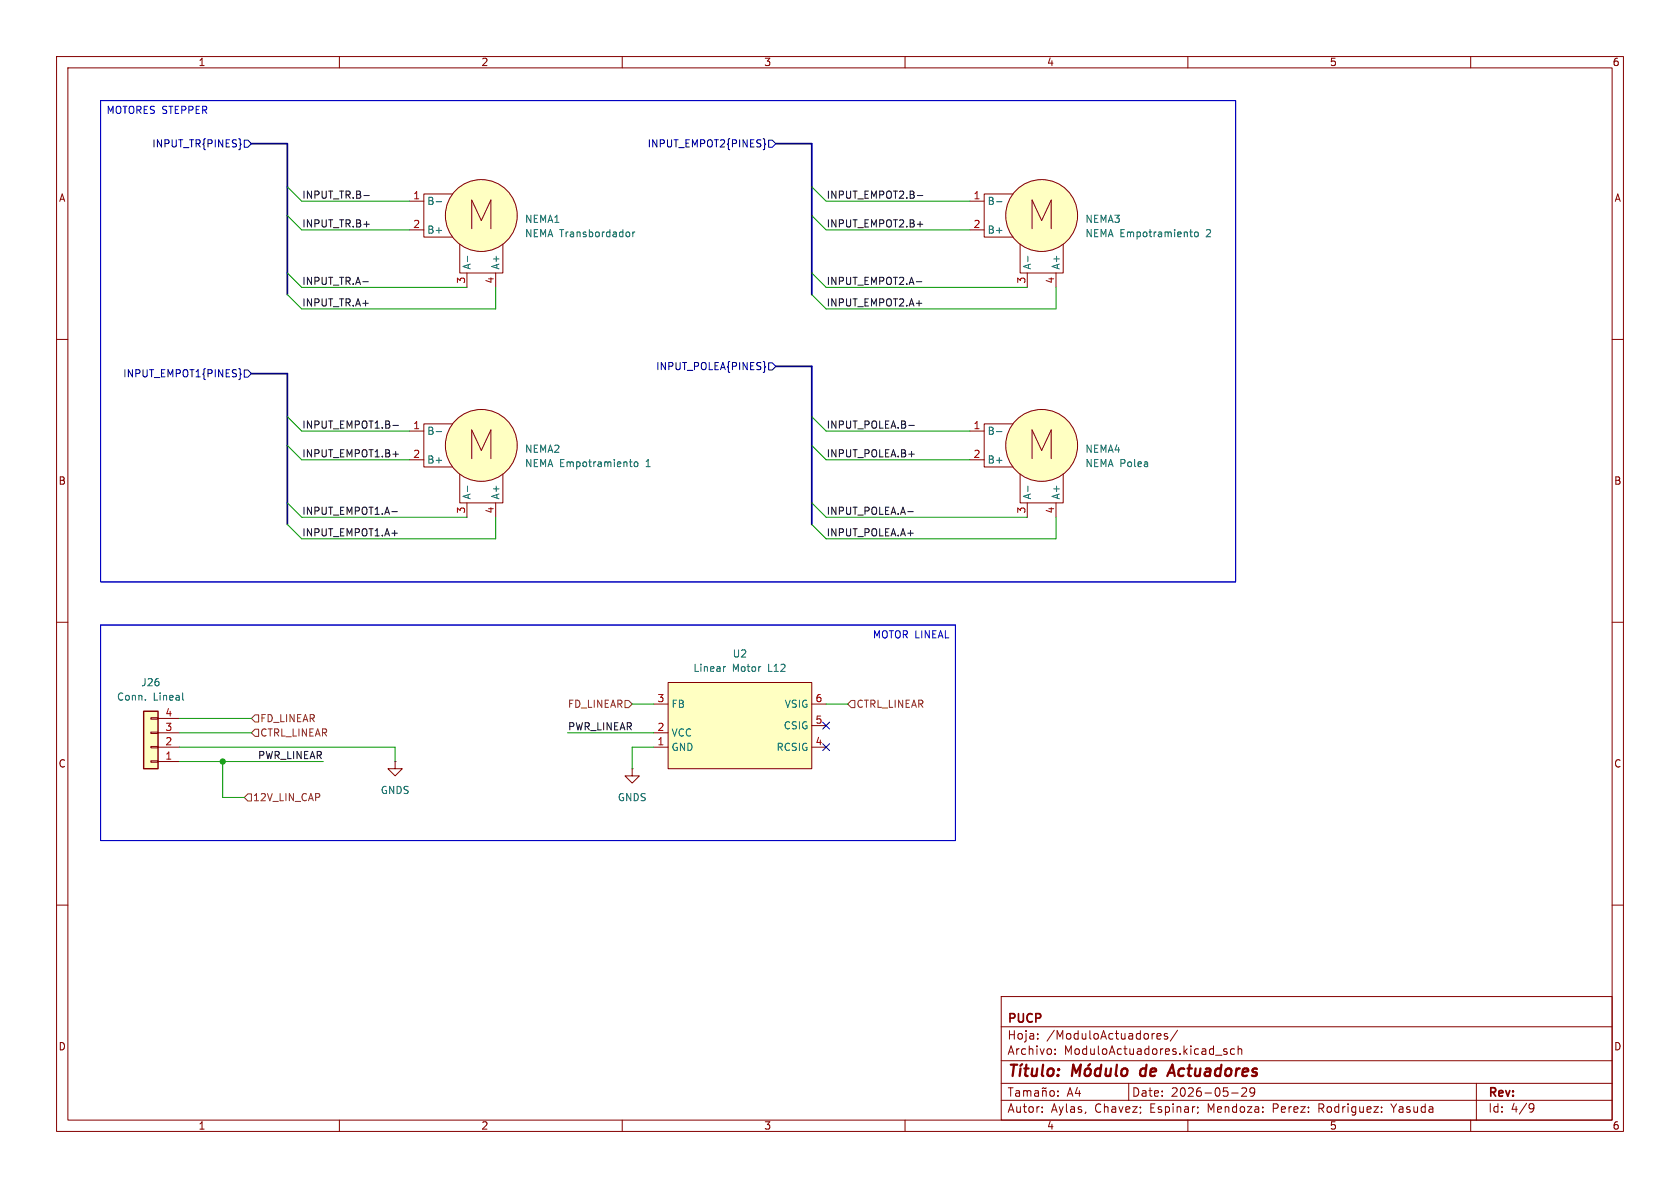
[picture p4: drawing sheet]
<svg xmlns="http://www.w3.org/2000/svg" width="297mm" height="210mm" viewBox="0 0 297 210" stroke-linecap="round" stroke-linejoin="round" font-family="sans-serif">
<g fill="none" stroke="#840000" stroke-width=".18">
<path d="M10 10h277v190h-277zM12 12h273v186h-273zM60 10v2M110 10v2M160 10v2M210 10v2M260 10v2M10 60h2M285 60h2M10 110h2M285 110h2M10 160h2"/>
<path d="M177 176.2h108v21.8h-108zM285 160h2M60 198v2M110 198v2M160 198v2M177 194.5h108M177 191.5h108M177 187.5h108M177 181.5h108M178.2 192.3h.9M178.7 192.3v1.5M179.6 192.9h.6v.9"/>
<path d="M180.2 193.2h-.5a.29 .29 0 0 0-.2 .3 .29 .29 0 0 0 .2 .3l.5-.1M181 192.9l.4-.1 .2 .2M181 192.8v1M181.6 193l.2-.2 .4 .1v.9M181.6 193v.8M183 192.9h.5l.1 .9M183.5 183.6v.1M183.5 182.8v.1M183.6 193.2h-.5a.29 .29 0 0 0-.2 .3 .29 .29 0 0 0 .2 .3l.5-.1M184.2 195.7v.1M184.2 196.5v.1M184.3 192.9l.2-.1 .4 .1 .1 .9"/>
<path d="M184.3 192.8v1M185 192.3l-.3 .1-.2-.1-.3 .1M185.7 192.9l.4-.1 .3 .3v.4l-.3 .3-.4-.1-.1-.2v-.4zM186.5 186.3v.1M186.5 185.5v.1M187 193.7v.1M187 192.9v.1M199.5 191.5v3M204.5 183.2l.7-.1v-.3l-.5-.1-.2 .2 .1 .7h.6M206.4 182.8l-.4-.1-.2 .2 .1 .2 .5 .2v.3h-.6M208.2 182.1l-1.3 2M210 198v2"/>
<path d="M211.7 195.7v.1M211.8 196.6l-.1 .2M214.9 186.5h1.1M216.9 185.5l-.4-.1-.2 .2 .1 .2 .5 .2v.3h-.6M217.7 193.2h1.2M218.2 185.5l-.4-.1-.3 .3v.4l.2 .2h.5M218.9 185.5l.2-.1 .4 .1v.9M218.9 184.9v1.5M219.5 192.4l.6-.1 .2 .1 .1 .3-.9 1.1h.9M221.8 192.9l-.3 .3h-.3l-.2-.3 .1-.5 .4-.1 .2 .1a.99 .99 0 0 1-.3 1.4h-.3M244.2 196.5v.1M244.2 195.7v.1"/>
<path d="M245.9 195.1l.5 .8M260 198v2M261 191.5v6.5M270.6 195.1l.5 .1a.99 .99 0 0 1-.4 1.4h-.2M271.2 195.7l-.3 .3h-.3"/>
</g>
<g fill="none" stroke="#840000" stroke-width=".4">
<path d="M178.7 188.2h1.1M179.3 188.2l-.3 2M180.4 188.9l-.1 1.3M180.7 188.1l-.3 .3M181.1 188.9h.7M181.5 188.2l-.3 1.7 .1 .2 .4 .1M182.5 188.9v1.2a.57 .57 0 0 0 .7-.1M183.4 188.9l-.2 1.3M184.4 188.2l-.2 1.7 .2 .3M185.3 189.1a.52 .52 0 0 1 .6-.2 .52 .52 0 0 1 .4 .4l-.1 .5a.55 .55 0 0 1-.5 .4 .55 .55 0 0 1-.5-.4zM187 190l.1 .1-.1 .1M187 190l-.1 .1 .1 .1"/>
<path d="M187 190v.2M187.2 189l-.1 .2M187.2 189l.1 .1-.2 .1M187.2 189l-.1 .1v.1M189.5 190.2l.2-2 .5 1.4 .9-1.4-.3 2M191.9 189.1a.52 .52 0 0 1 .5-.2 .52 .52 0 0 1 .4 .4v.5a.55 .55 0 0 1-.5 .4 .55 .55 0 0 1-.6-.4zM192.7 188.1l-.3 .3M194.6 189a.66 .66 0 0 0-1 .3l-.1 .5 .2 .3 .2 .1 .6-.1M194.7 188.2l-.3 2M195.6 188.9l-.1 1.2a.57 .57 0 0 0 .8-.1M196.4 188.9l-.1 1.3M197.5 188.2l-.3 1.7 .3 .3"/>
<path d="M198.4 189.1a.52 .52 0 0 1 .5-.2 .52 .52 0 0 1 .4 .4v.5a.55 .55 0 0 1-.6 .4 .55 .55 0 0 1-.5-.4zM201.7 189.1l-.2 .7 .4 .4M206.3 190.2l1-2 .4 2M206.6 189.6h1M209.4 189a.66 .66 0 0 0-1 .3l-.1 .5 .2 .3 .1 .1 .6-.1M209.9 188.9h.8M210.3 188.2l-.2 1.7 .1 .2 .3 .1M211.4 188.9l-.1 1.2a.57 .57 0 0 0 .8-.1M212.2 188.9l-.1 1.3M213.2 189l.2-.1 .5 .1v1.2M214 189.4h-.7a.4 .4 0 0 0-.3 .4 .4 .4 0 0 0 .2 .4l.7-.1M215.8 189a.66 .66 0 0 0-1 .3v.5l.1 .3 .2 .1 .6-.1"/>
<path d="M215.9 188.2l-.2 2M216.8 189.1a.52 .52 0 0 1 .5-.2 .52 .52 0 0 1 .4 .4l-.1 .5a.55 .55 0 0 1-.5 .4 .55 .55 0 0 1-.5-.4zM218.6 188.9l-.2 1.3M219.2 188.9l-.4 .1-.2 .3M219.7 189.5l.9-.1v-.4l-.2-.1-.6 .1-.2 .9 .3 .3 .6-.1M222.2 189a.49 .49 0 0 0-.8 .3l.1 .1 .6 .2 .1 .3-.3 .3-.6-.1"/>
</g>
<path d="M25.4 125.7h2.5v10.2h-2.5z" fill="#ffffc2"/>
<path d="M25.4 125.7h2.5v10.2h-2.5z" fill="none" stroke="#840000" stroke-width=".25"/>
<path d="M26.7 134.5h1.2v.2h-1.2zM26.7 132h1.2v.2h-1.2zM26.7 129.4h1.2v.3h-1.2zM26.7 126.9h1.2v.2h-1.2zM27.9 134.6h3.8M27.9 132.1h3.8M27.9 129.5h3.8M27.9 127h3.8M69.8 134.6v1.3h-1.2l1.2 1.3 1.3-1.3h-1.3M69.8 134.6h.1M111.8 135.9v1.3h1.2l-1.2 1.2-1.3-1.2h1.3M111.8 135.9h.1" fill="none" stroke="#840000" stroke-width=".18"/>
<path d="M32.3 122.5v1.1l.2 .2" fill="none" stroke="#006464" stroke-width=".18"/>
<path d="M118.1 120.7h25.4v15.2h-25.4z" fill="#ffffc2"/>
<g fill="none" stroke="#840000" stroke-width=".18">
<path d="M72.4 35.6h2.5M80 34.3h-5.1v7.6h5.1M171.4 35.6h2.6M179.1 34.3h-5.1v7.6h5.1M72.4 40.6h2.5M81.3 43.2v5.1h7.6v-5.1M82.5 48.3v2.5M87.6 48.3v2.5M171.4 40.6h2.6M180.3 43.2v5.1h7.7v-5.1M181.6 48.3v2.5M186.7 48.3v2.5"/>
<path d="M72.4 76.2h2.5M80 74.9h-5.1v7.7h5.1M171.4 76.2h2.6M179.1 74.9h-5.1v7.7h5.1M72.4 81.3h2.5M81.3 83.8v5.1h7.6v-5.1M82.5 88.9v2.5M87.6 88.9v2.5M171.4 81.3h2.6M180.3 83.8v5.1h7.7v-5.1M181.6 88.9v2.5M186.7 88.9v2.5"/>
<path d="M115.6 124.5h2.5M115.6 129.5h2.5M115.6 132.1h2.5M118.1 120.7h25.4v15.2h-25.4zM143.5 124.5h2.5M143.5 132.1h2.5M143.5 128.3h2.5"/>
<circle cx="85.1" cy="38.1" r="6.3"/>
<circle cx="184.1" cy="38.1" r="6.3"/>
<circle cx="85.1" cy="78.7" r="6.3"/>
<circle cx="184.1" cy="78.7" r="6.3"/>
</g>
<g fill="none" stroke="#006464" stroke-width=".18">
<path d="M77.1 35.7h1M176.2 35.7h.9M82.6 45.3v1M111.1 41l.2 .2v.4l-.2 .3M111.9 41v.9M112.2 41l-.3 .2M181.7 45.3v1M210.3 41h.5M210.5 41.7l.3 .2M211.2 41.1l.2-.1 .4 .1v.5l-.1 .2-.3 .1-.2-.2zM77.1 76.3h1M176.2 76.3h.9"/>
<path d="M82.6 85.9v1M111.3 81.6h.4M111.4 82.3l.3 .2M112.2 81.8l.2-.2 .3 .2 .1 .5-.1 .1-.3 .1-.2-.1zM181.7 85.9v1M128.3 117.8l-.3 .2"/>
</g>
<g fill="#ffffc2" stroke="#ffffc2" stroke-width=".18">
<circle cx="184.1" cy="38.1" r="6.3"/>
<circle cx="184.1" cy="78.7" r="6.3"/>
<circle cx="85.1" cy="78.7" r="6.3"/>
<circle cx="85.1" cy="38.1" r="6.3"/>
</g>
<path d="M44.4 129.5l.7-.6h.6v1.3h-.6zM45.1 126.4h.6v1.2h-.6l-.7-.6zM110.5 123.8h.6l.7 .7-.7 .6h-.6zM150.5 123.8h.6v1.3h-.6l-.6-.6zM43.8 140.3h.6v1.3h-.6l-.6-.6z" fill="none" stroke="#725600" stroke-width=".18"/>
<path d="M42.5 25.3l.1 .2-.1 .2M43.2 24.8h.6l.6 .6-.6 .6h-.6zM134.9 24.5l.3 .2v.6l.2 .2-.2 .2v.6l-.3 .2M135.9 24.8h.6l.7 .6-.7 .6h-.6zM42.2 65.2l.3 .1v.7l.1 .1-.1 .2v.6l-.3 .2M43.2 65.4h.6l.6 .6-.6 .7h-.6zM135.1 64l.1 .7 .2 .2-.2 .1-.1 .8M135.9 64.1h.6l.7 .7-.7 .6h-.6zM145.4 131.5l1.3 1.2M145.4 127.7l1.3 1.2M146.7 131.5l-1.3 1.2M146.7 127.7l-1.3 1.2" fill="none" stroke="#000084" stroke-width=".18"/>
<g fill="none" stroke="#0f0f0f" stroke-width=".18">
<path d="M64.3 34.6h1M64.3 39.6h1M162.2 34.6h.9M162.2 39.6h.9M64.1 49.8h1M162 49.8h1M162 53.6h1M69.5 75.2h.9M160.7 75.2h.9M69.3 90.4h1M69.3 94.3h1M69.5 80.3h.9"/>
<path d="M160.5 90.4h1M160.7 80.3h.9"/>
</g>
<path d="M44.4 25.4h6.4v26.7M137.2 25.4h6.3v26.7M44.4 66h6.4v26.7M137.2 64.8h6.3v27.9" fill="none" stroke="#000084" stroke-width=".3"/>
<g fill="none" stroke="#009600" stroke-width=".18">
<path d="M50.8 33l2.5 2.6h19.1M50.8 38.1l2.5 2.5h19.1M143.5 33l2.5 2.6h25.4M143.5 38.1l2.5 2.5h25.4M50.8 48.3l2.5 2.5h29.2M87.6 50.8v3.8h-34.3l-2.5-2.5M143.5 48.3l2.5 2.5h35.6M186.7 50.8v3.8h-40.7l-2.5-2.5M50.8 73.7l2.5 2.5h19.1M50.8 78.7l2.5 2.6h19.1M143.5 73.7l2.5 2.5h25.4M143.5 78.7l2.5 2.6h25.4"/>
<path d="M50.8 88.9l2.5 2.5h29.2M87.6 91.4v3.9h-34.3l-2.5-2.6M143.5 88.9l2.5 2.5h35.6M186.7 91.4v3.9h-40.7l-2.5-2.6M31.7 132.1h38.1v2.5M31.7 129.5h12.7M31.7 134.6h25.4M31.7 127h12.7M39.4 134.6v6.4h3.8M100.3 129.5h15.3M111.8 124.5h3.8M115.6 132.1h-3.8v3.8"/>
<path d="M146 124.5h3.9"/>
</g>
<path d="M17.8 17.8h200.6v85.1h-200.6zM17.8 110.5h151.1v38.1h-151.1z" fill="none" stroke="#0000c2" stroke-width=".18"/>
<circle cx="39.4" cy="134.6" r=".46" fill="#009600" stroke="#009600" stroke-width=".18"/>
<g font-size="7.1" fill="#840000">
<text x="82.5" y="40.9">M</text>
<text x="181.5" y="40.9">M</text>
<text x="82.5" y="81.5">M</text>
<text x="181.5" y="81.5">M</text>
</g>
<text font-size="2.8" fill="#840000" x="202.5" y="190.9">de</text>
<g font-size="2.1" fill="#840000">
<text x="178" y="184">Hoja:</text>
<text x="178" y="181.2">PUCP</text>
<text x="185" y="184">/ModuloActuadores/</text>
<text x="178" y="186.7">Archivo:</text>
<text x="188.1" y="186.7">ModuloActuadores.kicad_sch</text>
<text x="178" y="196.9">Autor:</text>
<text x="185.8" y="196.9">Aylas,</text>
<text x="188.6" y="194.1">A4</text>
<text x="193.6" y="196.9">Chavez;</text>
<text x="200" y="194.1">Date:</text>
<text x="203.5" y="196.9">Espinar;</text>
<text x="207" y="194.1">2026-05-29</text>
<text x="213.8" y="196.9">Mendoza:</text>
<text x="225.4" y="196.9">Perez:</text>
<text x="233.7" y="196.9">Rodriguez:</text>
<text x="246.7" y="196.9">Yasuda</text>
<text x="263" y="194.3">Rev:</text>
<text x="263" y="196.9">Id:</text>
<text x="267.1" y="196.9">4/9</text>
</g>
<g font-size="1.8" fill="#840000">
<text x="35" y="11.9">1</text>
<text x="85" y="11.9">2</text>
<text x="135" y="11.9">3</text>
<text x="185" y="11.9">4</text>
<text x="235" y="11.9">5</text>
<text x="285" y="11.9">6</text>
<text x="10.3" y="35.9">A</text>
<text x="285.3" y="35.9">A</text>
<text x="10.3" y="85.9">B</text>
<text x="285.3" y="85.9">B</text>
<text x="10.3" y="135.9">C</text>
<text x="285.3" y="135.9">C</text>
<text x="10.3" y="185.9">D</text>
<text x="285.3" y="185.9">D</text>
<text x="35" y="199.9">1</text>
<text x="85" y="199.9">2</text>
<text x="135" y="199.9">3</text>
<text x="185" y="199.9">4</text>
<text x="235" y="199.9">5</text>
<text x="285" y="199.9">6</text>
</g>
<g font-size="1.8" fill="#0000c2">
<text x="18.7" y="20.5">MOTORES STEPPER</text>
<text x="154.2" y="113.2">MOTOR LINEAL</text>
</g>
<g font-size="1.8" fill="#000084">
<text x="26.8" y="26.3">INPUT_TR{PINES}</text>
<text x="114.4" y="26.3">INPUT_EMPOT2{PINES}</text>
<text x="115.9" y="65.6">INPUT_POLEA{PINES}</text>
<text x="21.7" y="66.9">INPUT_EMPOT1{PINES}</text>
</g>
<g font-size="1.8" fill="#0f0f0f">
<text x="53.3" y="35.2">INPUT_TR.B-</text>
<text x="146" y="35.2">INPUT_EMPOT2.B-</text>
<text x="53.3" y="40.3">INPUT_TR.B+</text>
<text x="146" y="40.3">INPUT_EMPOT2.B+</text>
<text x="53.3" y="50.5">INPUT_TR.A-</text>
<text x="146" y="50.5">INPUT_EMPOT2.A-</text>
<text x="53.3" y="54.3">INPUT_TR.A+</text>
<text x="146" y="54.3">INPUT_EMPOT2.A+</text>
<text x="53.3" y="75.9">INPUT_EMPOT1.B-</text>
<text x="146" y="75.9">INPUT_POLEA.B-</text>
<text x="53.3" y="80.9">INPUT_EMPOT1.B+</text>
<text x="146" y="80.9">INPUT_POLEA.B+</text>
<text x="53.3" y="94.9">INPUT_EMPOT1.A+</text>
<text x="53.3" y="91.1">INPUT_EMPOT1.A-</text>
<text x="146" y="91.1">INPUT_POLEA.A-</text>
<text x="146" y="94.9">INPUT_POLEA.A+</text>
<text x="100.3" y="129.2">PWR_LINEAR</text>
<text x="45.5" y="134.3">PWR_LINEAR</text>
</g>
<g font-size="1.8" fill="#a90000">
<text x="73" y="35.3">1</text>
<text x="172" y="35.3">1</text>
<text x="73" y="40.4">2</text>
<text x="172" y="40.4">2</text>
<text x="82.3" y="50.2" transform="rotate(-90 82.3 50.2)">3</text>
<text x="87.4" y="50.2" transform="rotate(-90 87.4 50.2)">4</text>
<text x="181.4" y="50.2" transform="rotate(-90 181.4 50.2)">3</text>
<text x="186.4" y="50.2" transform="rotate(-90 186.4 50.2)">4</text>
<text x="73" y="75.9">1</text>
<text x="172" y="75.9">1</text>
<text x="73" y="81">2</text>
<text x="172" y="81">2</text>
<text x="82.3" y="90.9" transform="rotate(-90 82.3 90.9)">3</text>
<text x="87.4" y="90.9" transform="rotate(-90 87.4 90.9)">4</text>
<text x="181.4" y="90.9" transform="rotate(-90 181.4 90.9)">3</text>
<text x="186.4" y="90.9" transform="rotate(-90 186.4 90.9)">4</text>
<text x="116.1" y="124.2">3</text>
<text x="144.1" y="124.2">6</text>
<text x="29.1" y="131.8">2</text>
<text x="29.1" y="129.3">3</text>
<text x="29.1" y="126.7">4</text>
<text x="116.1" y="129.3">2</text>
<text x="116.1" y="131.8">1</text>
<text x="144.1" y="128">5</text>
<text x="144.1" y="131.8">4</text>
<text x="29.1" y="134.4">1</text>
</g>
<g font-size="1.8" fill="#006464">
<text x="75.4" y="36.4">B-</text>
<text x="75.4" y="41.5">B+</text>
<text x="92.7" y="39.6">NEMA1</text>
<text x="174.5" y="36.4">B-</text>
<text x="174.5" y="41.5">B+</text>
<text x="191.8" y="39.6">NEMA3</text>
<text x="83.4" y="47.8" transform="rotate(-90 83.4 47.8)">A-</text>
<text x="88.5" y="47.8" transform="rotate(-90 88.5 47.8)">A+</text>
<text x="92.7" y="42.1">NEMA Transbordador</text>
<text x="182.5" y="47.8" transform="rotate(-90 182.5 47.8)">A-</text>
<text x="187.6" y="47.8" transform="rotate(-90 187.6 47.8)">A+</text>
<text x="191.8" y="42.1">NEMA Empotramiento</text>
<text x="213.4" y="42.1">2</text>
<text x="75.4" y="77.1">B-</text>
<text x="174.5" y="77.1">B-</text>
<text x="75.4" y="82.1">B+</text>
<text x="92.7" y="80.2">NEMA2</text>
<text x="92.7" y="82.8">NEMA Empotramiento</text>
<text x="114.3" y="82.8">1</text>
<text x="174.5" y="82.1">B+</text>
<text x="191.8" y="82.8">NEMA Polea</text>
<text x="191.8" y="80.2">NEMA4</text>
<text x="83.4" y="88.4" transform="rotate(-90 83.4 88.4)">A-</text>
<text x="88.5" y="88.4" transform="rotate(-90 88.5 88.4)">A+</text>
<text x="182.5" y="88.4" transform="rotate(-90 182.5 88.4)">A-</text>
<text x="187.6" y="88.4" transform="rotate(-90 187.6 88.4)">A+</text>
<text x="122.5" y="119">Linear</text>
<text x="129.4" y="116.4">U2</text>
<text x="129.5" y="119">Motor</text>
<text x="135.9" y="119">L12</text>
<text x="20.6" y="124.1">Conn.</text>
<text x="24.9" y="121.5">J26</text>
<text x="27.1" y="124.1">Lineal</text>
<text x="118.6" y="125.3">FB</text>
<text x="138.6" y="125.3">VSIG</text>
<text x="118.6" y="130.4">VCC</text>
<text x="138.4" y="129.1">CSIG</text>
<text x="118.6" y="132.9">GND</text>
<text x="137.2" y="132.9">RCSIG</text>
<text x="67.2" y="140.6">GNDS</text>
<text x="109.1" y="141.8">GNDS</text>
</g>
<g font-size="1.8" fill="#725600">
<text x="100.3" y="125.3">FD_LINEAR</text>
<text x="151.3" y="125.3">CTRL_LINEAR</text>
<text x="45.9" y="127.9">FD_LINEAR</text>
<text x="45.9" y="130.4">CTRL_LINEAR</text>
<text x="44.6" y="141.8">12V_LIN_CAP</text>
</g>
</svg>
